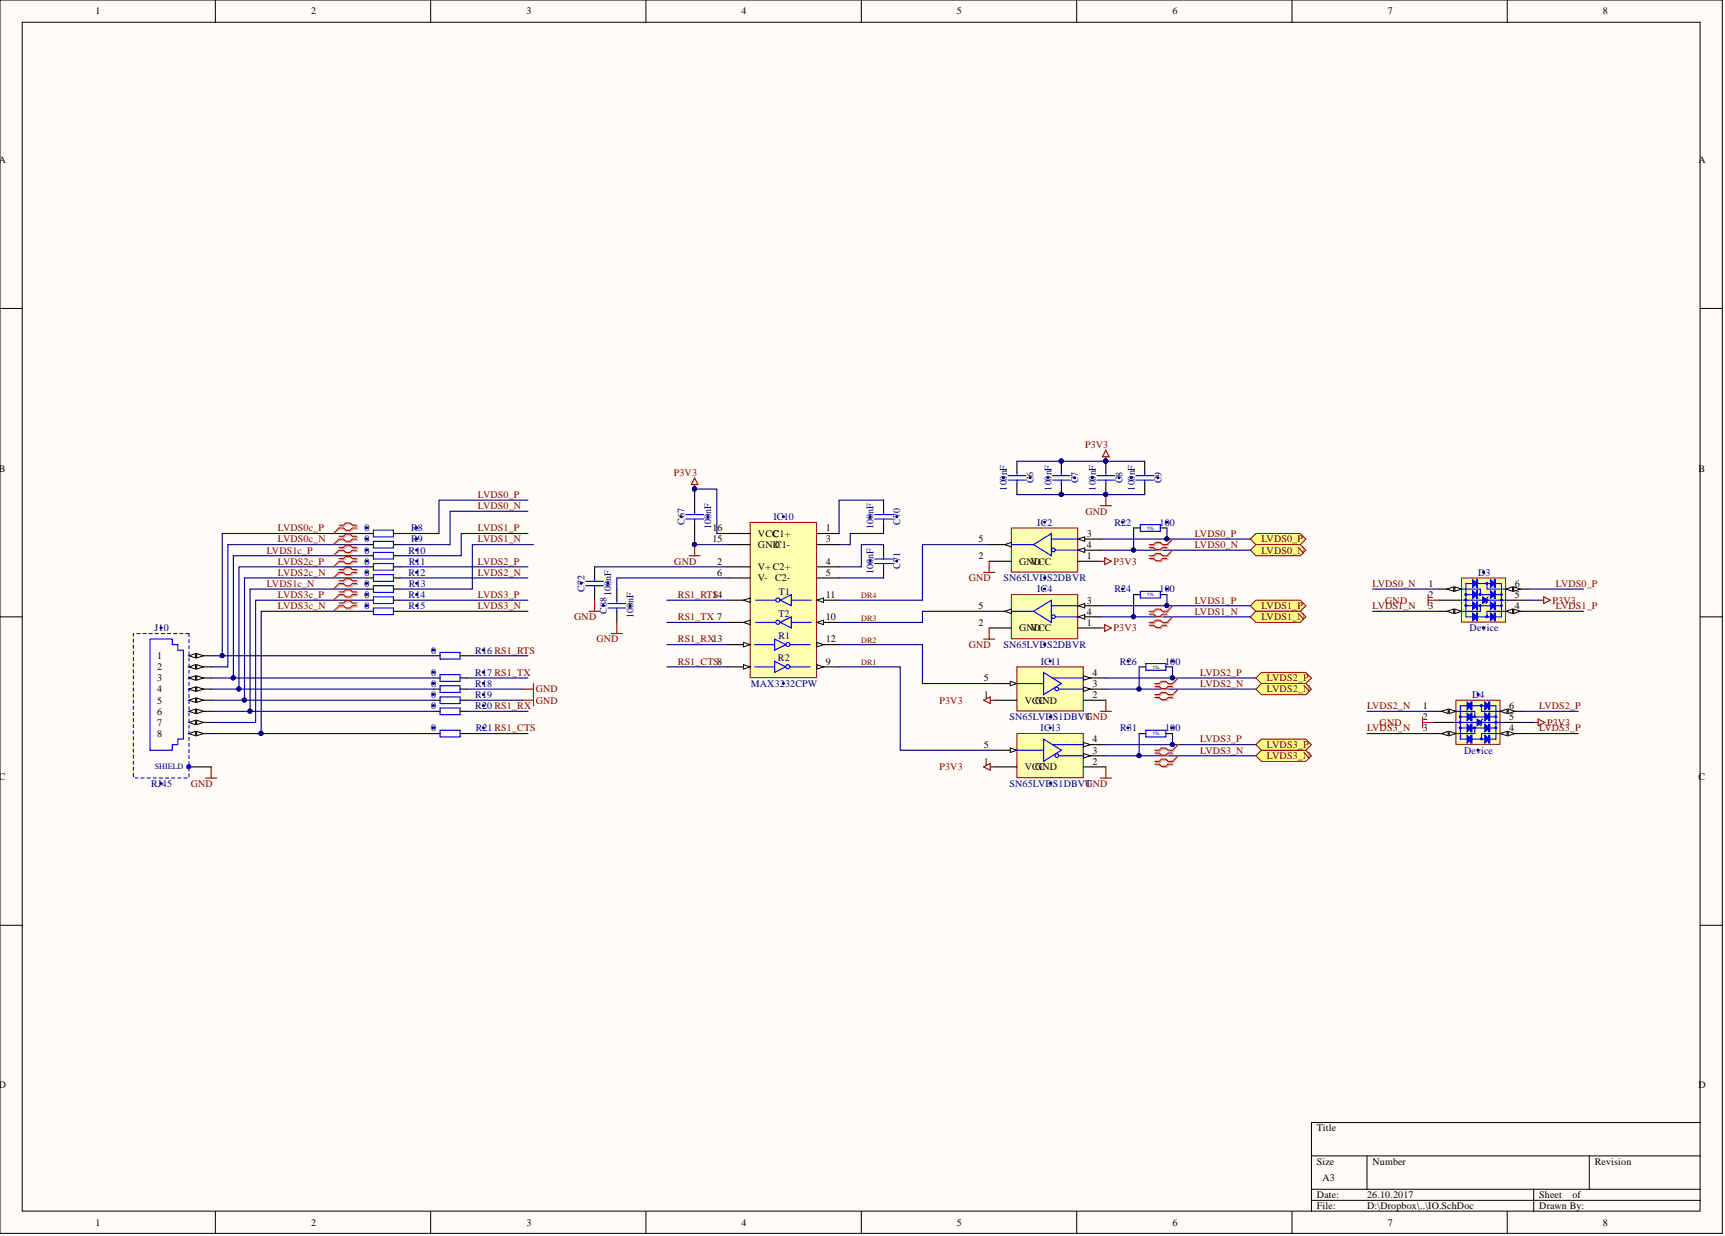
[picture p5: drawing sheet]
<svg xmlns="http://www.w3.org/2000/svg" width="393mm" height="282mm" viewBox="0 0 393 282" stroke-linecap="round" stroke-linejoin="round" font-family="sans-serif">
<g fill="#fffcf8" stroke="#000" stroke-width=".23">
<path d="M0 0h392.7v281.3h-392.7z"/>
<path d="M5.1 5.1h382.6v271.1h-382.6z"/>
</g>
<g fill="none" stroke="#000" stroke-width=".23">
<path d="M49.1 0v5.1M98.2 0v5.1M147.3 0v5.1M196.4 0v5.1M245.5 0v5.1M294.6 0v5.1M343.7 0v5.1M0 70.3h5.1M387.7 70.3h5.1M0 140.7h5.1M387.7 140.7h5.1M0 211h5.1"/>
<path d="M387.7 211h5.1M387.7 256h-88.7v20.3M49.1 276.3v5M98.2 276.3v5M147.3 276.3v5M196.4 276.3v5M245.5 276.3v5M294.6 276.3v5M299 263.6h88.7M299 271.2h88.7M299 273.7h88.7M311.7 263.6v7.6"/>
<path d="M343.7 276.3v5M349.7 271.2v5.1M362.4 263.6v7.6"/>
</g>
<path d="M171.1 119.1h15.1v35.4h-15.1z" fill="#ffffb0" stroke="#800000" stroke-width=".23"/>
<path d="M166 129.3h5.1M166 131.8h5.1M186.3 121.7h5M186.3 129.3h5M186.3 124.2h5M186.3 131.8h5M166 141.9h5.1" fill="none" stroke="#000" stroke-width=".25"/>
<path d="M169.5 141.9l1.6-.5v1.1z" fill="#fffcf8"/>
<path d="M169.5 141.9l1.6-.5v1.1z" fill="none" stroke="#000" stroke-width=".23"/>
<path d="M166 152.1h5.1" fill="none" stroke="#000" stroke-width=".25"/>
<path d="M169.5 151.6l1.6 .5-1.6 .5z" fill="#fffcf8"/>
<path d="M169.5 151.6l1.6 .5-1.6 .5z" fill="none" stroke="#000" stroke-width=".23"/>
<path d="M186.3 152.1h5" fill="none" stroke="#000" stroke-width=".25"/>
<path d="M186.3 151.6l1.5 .5-1.5 .5z" fill="#fffcf8"/>
<path d="M186.3 151.6l1.5 .5-1.5 .5z" fill="none" stroke="#000" stroke-width=".23"/>
<path d="M186.3 141.9h5" fill="none" stroke="#000" stroke-width=".25"/>
<path d="M186.3 141.9l1.5-.5v1.1z" fill="#fffcf8"/>
<path d="M186.3 141.9l1.5-.5v1.1z" fill="none" stroke="#000" stroke-width=".23"/>
<path d="M186.3 136.9h5" fill="none" stroke="#000" stroke-width=".25"/>
<path d="M186.3 136.9l1.5-.5v1z" fill="#fffcf8"/>
<path d="M186.3 136.9l1.5-.5v1z" fill="none" stroke="#000" stroke-width=".23"/>
<path d="M186.3 147h5" fill="none" stroke="#000" stroke-width=".25"/>
<path d="M186.3 146.5l1.5 .5-1.5 .5z" fill="#fffcf8"/>
<path d="M186.3 146.5l1.5 .5-1.5 .5z" fill="none" stroke="#000" stroke-width=".23"/>
<path d="M166 147h5.1" fill="none" stroke="#000" stroke-width=".25"/>
<path d="M169.5 146.5l1.6 .5-1.6 .5z" fill="#fffcf8"/>
<path d="M169.5 146.5l1.6 .5-1.6 .5z" fill="none" stroke="#000" stroke-width=".23"/>
<path d="M166 136.9h5.1" fill="none" stroke="#000" stroke-width=".25"/>
<path d="M169.5 136.9l1.6-.5v1z" fill="#fffcf8"/>
<path d="M169.5 136.9l1.6-.5v1z" fill="none" stroke="#000" stroke-width=".23"/>
<path d="M158.4 114.1v2.5M158.4 119.1v2.6M201.5 114.1v2.5M201.5 119.1v2.6M135.6 129.3v2.5M135.6 134.3v2.6M140.7 134.3v2.6M140.7 139.4v2.5M166 124.2h5.1M166 121.7h5.1M201.5 124.2v2.5M201.5 129.3v2.5" fill="none" stroke="#000" stroke-width=".25"/>
<g fill="none" stroke="#00f" stroke-width=".25">
<path d="M156.4 117.4h4M156.4 118.4h4M158.4 116.6v.8M158.4 118.4v.7M199.4 117.4h4.1M199.4 118.4h4.1M201.5 116.6v.8M201.5 118.4v.7M133.6 133.6h4M133.6 132.6h4M135.6 131.8v.8M135.6 133.6v.7"/>
<path d="M138.6 138.6h4.1M138.6 137.6h4.1M140.7 136.9v.7M140.7 138.6v.8M172.3 136.9h4.6M177.9 136.9l2.5-1.3v2.5zM180.4 136.9h4.6M199.4 127.5h4.1M199.4 128.5h4.1M201.5 126.7v.8M201.5 128.5v.8M172.1 147h4.5"/>
<path d="M172.1 152.1h4.5M172.3 141.9h4.6M176.6 145.7l2.6 1.3-2.6 1.3zM176.6 150.8l2.6 1.3-2.6 1.2zM177.9 141.9l2.5-1.2v2.5zM180.2 147h4.5M180.2 152.1h4.5M180.4 141.9h4.6"/>
<circle cx="177.4" cy="136.8" r=".47"/>
<circle cx="177.4" cy="141.9" r=".47"/>
<circle cx="179.6" cy="152" r=".47"/>
<circle cx="179.6" cy="147" r=".47"/>
</g>
<g fill="#000080" stroke="#000080" stroke-width=".23">
<circle cx="178.6" cy="117.8" r=".22"/>
<circle cx="178.6" cy="155.8" r=".22"/>
<circle cx="158.4" cy="111.5" r=".47"/>
<circle cx="204.5" cy="117.8" r=".22"/>
<circle cx="198.4" cy="117.8" r=".22"/>
<circle cx="204.5" cy="128" r=".22"/>
<circle cx="198.4" cy="128" r=".22"/>
<circle cx="132.5" cy="133" r=".22"/>
<circle cx="138.6" cy="133" r=".22"/>
<circle cx="137.6" cy="138.1" r=".22"/>
<circle cx="143.7" cy="138.1" r=".22"/>
<circle cx="158.4" cy="124.2" r=".47"/>
<circle cx="155.3" cy="117.8" r=".22"/>
<circle cx="161.4" cy="117.8" r=".22"/>
</g>
<g fill="none" stroke="#800000" stroke-width=".25">
<path d="M158.4 109l.8 1.5h-1.6zM158.4 110.5v1M134.3 139.4h2.5M135.6 136.9v2.5M157.1 126.7h2.6M158.4 124.2v2.5M119.1 157.2h2.5M119.1 159.7h2.5M121.6 155.9v5.1M139.4 144.5h2.5M140.7 141.9v2.6M46.9 177.4h2.5"/>
<path d="M48.2 174.9v2.5"/>
</g>
<g fill="#ffff80" stroke="#800000" stroke-width=".23">
<path d="M287.6 155.9h10.2l1.2 1.3-1.2 1.2h-10.2l-1.2-1.2z" fill-rule="evenodd"/>
<path d="M286.4 136.9h10.1l1.3 1.2-1.3 1.3h-10.1l-1.3-1.3z" fill-rule="evenodd"/>
<path d="M287.6 171.1h10.2l1.2 1.3-1.2 1.2h-10.2l-1.2-1.2z" fill-rule="evenodd"/>
<path d="M286.4 121.7h10.1l1.3 1.2-1.3 1.3h-10.1l-1.3-1.3z" fill-rule="evenodd"/>
<path d="M286.4 124.2h10.1l1.3 1.3-1.3 1.2h-10.1l-1.3-1.2z" fill-rule="evenodd"/>
<path d="M287.6 153.3h10.2l1.2 1.3-1.2 1.3h-10.2l-1.2-1.3z" fill-rule="evenodd"/>
<path d="M287.6 168.6h10.2l1.2 1.2-1.2 1.3h-10.2l-1.2-1.3z" fill-rule="evenodd"/>
<path d="M286.4 139.4h10.1l1.3 1.3-1.3 1.2h-10.1l-1.3-1.2z" fill-rule="evenodd"/>
</g>
<path d="M43.1 149.5h5.1" fill="none" stroke="#000" stroke-width=".25"/>
<path d="M43.1 149.5l1.5-.5v1.1z" fill="#fffcf8"/>
<path d="M43.1 149.5l1.5-.5v1.1z" fill="none" stroke="#000" stroke-width=".23"/>
<path d="M44.9 149l1.5 .5-1.5 .6z" fill="#fffcf8"/>
<path d="M44.9 149l1.5 .5-1.5 .6z" fill="none" stroke="#000" stroke-width=".23"/>
<path d="M43.1 152.1h5.1" fill="none" stroke="#000" stroke-width=".25"/>
<path d="M43.1 152.1l1.5-.5v1z" fill="#fffcf8"/>
<path d="M43.1 152.1l1.5-.5v1z" fill="none" stroke="#000" stroke-width=".23"/>
<path d="M44.9 151.6l1.5 .5-1.5 .5z" fill="#fffcf8"/>
<path d="M44.9 151.6l1.5 .5-1.5 .5z" fill="none" stroke="#000" stroke-width=".23"/>
<path d="M43.1 154.6h5.1" fill="none" stroke="#000" stroke-width=".25"/>
<path d="M43.1 154.6l1.5-.5v1z" fill="#fffcf8"/>
<path d="M43.1 154.6l1.5-.5v1z" fill="none" stroke="#000" stroke-width=".23"/>
<path d="M44.9 154.1l1.5 .5-1.5 .5z" fill="#fffcf8"/>
<path d="M44.9 154.1l1.5 .5-1.5 .5z" fill="none" stroke="#000" stroke-width=".23"/>
<path d="M43.1 157.2h5.1" fill="none" stroke="#000" stroke-width=".25"/>
<path d="M43.1 157.2l1.5-.6v1.1z" fill="#fffcf8"/>
<path d="M43.1 157.2l1.5-.6v1.1z" fill="none" stroke="#000" stroke-width=".23"/>
<path d="M44.9 156.6l1.5 .6-1.5 .5z" fill="#fffcf8"/>
<path d="M44.9 156.6l1.5 .6-1.5 .5z" fill="none" stroke="#000" stroke-width=".23"/>
<path d="M43.1 159.7h5.1" fill="none" stroke="#000" stroke-width=".25"/>
<path d="M43.1 159.7l1.5-.5v1z" fill="#fffcf8"/>
<path d="M43.1 159.7l1.5-.5v1z" fill="none" stroke="#000" stroke-width=".23"/>
<path d="M44.9 159.2l1.5 .5-1.5 .5z" fill="#fffcf8"/>
<path d="M44.9 159.2l1.5 .5-1.5 .5z" fill="none" stroke="#000" stroke-width=".23"/>
<path d="M43.1 162.2h5.1" fill="none" stroke="#000" stroke-width=".25"/>
<path d="M43.1 162.2l1.5-.5v1z" fill="#fffcf8"/>
<path d="M43.1 162.2l1.5-.5v1z" fill="none" stroke="#000" stroke-width=".23"/>
<path d="M44.9 161.7l1.5 .5-1.5 .5z" fill="#fffcf8"/>
<path d="M44.9 161.7l1.5 .5-1.5 .5z" fill="none" stroke="#000" stroke-width=".23"/>
<path d="M43.1 164.8h5.1" fill="none" stroke="#000" stroke-width=".25"/>
<path d="M43.1 164.8l1.5-.6v1.1z" fill="#fffcf8"/>
<path d="M43.1 164.8l1.5-.6v1.1z" fill="none" stroke="#000" stroke-width=".23"/>
<path d="M44.9 164.2l1.5 .6-1.5 .5z" fill="#fffcf8"/>
<path d="M44.9 164.2l1.5 .6-1.5 .5z" fill="none" stroke="#000" stroke-width=".23"/>
<path d="M43.1 167.3h5.1" fill="none" stroke="#000" stroke-width=".25"/>
<path d="M43.1 167.3l1.5-.5v1z" fill="#fffcf8"/>
<path d="M43.1 167.3l1.5-.5v1z" fill="none" stroke="#000" stroke-width=".23"/>
<path d="M44.9 166.8l1.5 .5-1.5 .5z" fill="#fffcf8"/>
<path d="M44.9 166.8l1.5 .5-1.5 .5z" fill="none" stroke="#000" stroke-width=".23"/>
<g fill="none" stroke="#00f" stroke-width=".25">
<path d="M260 119.6h4.6v1.6h-4.6zM85.2 120.9h4.5v1.5h-4.5zM85.2 123.4h4.5v1.6h-4.5zM85.2 126h4.5v1.5h-4.5zM85.2 128.5h4.5v1.5h-4.5zM85.2 131h4.5v1.6h-4.5zM85.2 133.6h4.5v1.5h-4.5zM85.2 136.1h4.5v1.5h-4.5zM85.2 138.6h4.5v1.6h-4.5zM260 134.8h4.6v1.6h-4.6zM34.2 145.7h5.1v1.3h1.2v1.3h1.3v20.3h-1.3v1.2h-1.2v1.3h-5.1zM100.4 148.8h4.5v1.5h-4.5z"/>
<path d="M100.4 153.9h4.5v1.5h-4.5zM100.4 156.4h4.5v1.5h-4.5zM100.4 158.9h4.5v1.5h-4.5zM261.3 151.3h4.5v1.5h-4.5zM100.4 166.5h4.5v1.5h-4.5zM100.4 161.5h4.5v1.5h-4.5zM261.3 166.5h4.5v1.5h-4.5z"/>
</g>
<path d="M43.1 144.5h-12.7v32.9h12.7M43.1 144.5v32.9" fill="none" stroke="#00f" stroke-width=".25" stroke-dasharray=".7 .7"/>
<circle cx="43" cy="174.9" r=".47" fill="#00f" stroke="#00f" stroke-width=".23"/>
<g fill="none" stroke="#000" stroke-width=".25">
<path d="M83.6 121.7h1.6M83.6 124.2h1.6M83.6 126.7h1.6M83.6 129.3h1.6M83.6 131.8h1.6M83.6 134.3h1.6M83.6 136.9h1.6M83.6 139.4h1.6M89.7 121.7h1.5M89.7 124.2h1.5M89.7 126.7h1.5M89.7 129.3h1.5"/>
<path d="M89.7 131.8h1.5M89.7 134.3h1.5M89.7 136.9h1.5M89.7 139.4h1.5M258.5 120.4h1.5M258.5 135.6h1.5M264.6 120.4h1.5M264.6 135.6h1.5M98.8 149.5h1.6M98.8 154.6h1.6M98.8 157.2h1.6M98.8 159.7h1.6"/>
<path d="M104.9 149.5h1.5M104.9 154.6h1.5M104.9 157.2h1.5M104.9 159.7h1.5M259.8 152.1h1.5M265.8 152.1h1.6M43.1 174.9h5.1M98.8 167.3h1.6M98.8 162.2h1.6M104.9 167.3h1.5M104.9 162.2h1.5M259.8 167.3h1.5"/>
<path d="M265.8 167.3h1.6"/>
</g>
<g fill="#000080" stroke="#000080" stroke-width=".23">
<circle cx="36.7" cy="143.2" r=".22"/>
<circle cx="36.7" cy="178.7" r=".22"/>
<circle cx="255.9" cy="119.1" r=".22"/>
<circle cx="266.1" cy="119.1" r=".22"/>
<circle cx="255.9" cy="134.3" r=".22"/>
<circle cx="266.1" cy="134.3" r=".22"/>
<circle cx="257.2" cy="150.8" r=".22"/>
<circle cx="267.3" cy="150.8" r=".22"/>
<circle cx="257.2" cy="166" r=".22"/>
<circle cx="267.3" cy="166" r=".22"/>
<circle cx="110.2" cy="148.2" r=".22"/>
<circle cx="98.8" cy="148.2" r=".22"/>
<circle cx="110.2" cy="153.3" r=".22"/>
<circle cx="98.8" cy="153.3" r=".22"/>
<circle cx="110.2" cy="155.8" r=".22"/>
<circle cx="98.8" cy="155.8" r=".22"/>
<circle cx="110.2" cy="158.4" r=".22"/>
<circle cx="98.8" cy="158.4" r=".22"/>
<circle cx="110.2" cy="160.9" r=".22"/>
<circle cx="98.8" cy="160.9" r=".22"/>
<circle cx="110.2" cy="166" r=".22"/>
<circle cx="98.8" cy="166" r=".22"/>
<circle cx="95" cy="120.4" r=".22"/>
<circle cx="83.6" cy="120.4" r=".22"/>
<circle cx="95" cy="122.9" r=".22"/>
<circle cx="83.6" cy="122.9" r=".22"/>
<circle cx="95" cy="125.4" r=".22"/>
<circle cx="83.6" cy="125.4" r=".22"/>
<circle cx="95" cy="128" r=".22"/>
<circle cx="83.6" cy="128" r=".22"/>
<circle cx="95" cy="130.5" r=".22"/>
<circle cx="83.6" cy="130.5" r=".22"/>
<circle cx="95" cy="133" r=".22"/>
<circle cx="83.6" cy="133" r=".22"/>
<circle cx="95" cy="135.6" r=".22"/>
<circle cx="83.6" cy="135.6" r=".22"/>
<circle cx="95" cy="138.1" r=".22"/>
<circle cx="83.6" cy="138.1" r=".22"/>
</g>
<path d="M333.3 131.8h10v10.1h-10z" fill="#ffffb0" stroke="#800000" stroke-width=".23"/>
<path d="M328.2 136.9h5.1M328.2 134.3h5.1" fill="none" stroke="#000" stroke-width=".25"/>
<path d="M331.7 133.8l1.6 .5-1.6 .5z" fill="#fffcf8"/>
<path d="M331.7 133.8l1.6 .5-1.6 .5z" fill="none" stroke="#000" stroke-width=".23"/>
<path d="M330 134.3l1.5-.5v1z" fill="#fffcf8"/>
<path d="M330 134.3l1.5-.5v1z" fill="none" stroke="#000" stroke-width=".23"/>
<path d="M328.2 139.4h5.1" fill="none" stroke="#000" stroke-width=".25"/>
<path d="M331.7 138.9l1.6 .5-1.6 .5z" fill="#fffcf8"/>
<path d="M331.7 138.9l1.6 .5-1.6 .5z" fill="none" stroke="#000" stroke-width=".23"/>
<path d="M330 139.4l1.5-.5v1z" fill="#fffcf8"/>
<path d="M330 139.4l1.5-.5v1z" fill="none" stroke="#000" stroke-width=".23"/>
<path d="M343.4 139.4h5.1" fill="none" stroke="#000" stroke-width=".25"/>
<path d="M343.4 139.4l1.5-.5v1z" fill="#fffcf8"/>
<path d="M343.4 139.4l1.5-.5v1z" fill="none" stroke="#000" stroke-width=".23"/>
<path d="M345.2 138.9l1.5 .5-1.5 .5z" fill="#fffcf8"/>
<path d="M345.2 138.9l1.5 .5-1.5 .5z" fill="none" stroke="#000" stroke-width=".23"/>
<g fill="none" stroke="#00f" stroke-width=".25">
<path d="M334.3 135.6h8.1M339.1 133.1v1.2h4.3"/>
<circle cx="339" cy="133" r=".22"/>
</g>
<path d="M335.8 132.2l1.1 .9-1.1 .9z" fill="#00f"/>
<path d="M335.8 132.2l1.1 .9-1.1 .9z" fill="none" stroke="#00f" stroke-width=".23"/>
<g fill="none" stroke="#00f" stroke-width=".25">
<path d="M333.3 134.3h4.3v1.3M334.3 133.1h8.1v7.6h-8.1zM334.3 138.1h8.1M337.6 138.1v1.3h-4.3M343.4 139.4h-4.3v1.3"/>
<circle cx="334.2" cy="138.1" r=".22"/>
<circle cx="334.2" cy="135.6" r=".22"/>
<circle cx="337.5" cy="138.1" r=".22"/>
<circle cx="337.5" cy="135.6" r=".22"/>
<circle cx="342.3" cy="138.1" r=".22"/>
<circle cx="342.3" cy="135.6" r=".22"/>
<circle cx="339" cy="140.6" r=".22"/>
</g>
<path d="M338.1 136.1l1.2 .8-1.2 .7z" fill="#00f"/>
<path d="M338.1 136.1l1.2 .8-1.2 .7z" fill="none" stroke="#00f" stroke-width=".23"/>
<g fill="none" stroke="#00f" stroke-width=".25">
<path d="M333.3 136.9h10.1M339.3 136.1l-.2 .3v1l-.3 .2"/>
<circle cx="334.2" cy="136.8" r=".22"/>
<circle cx="342.3" cy="136.8" r=".22"/>
</g>
<path d="M343.4 136.9h5.1M343.4 134.3h5.1" fill="none" stroke="#000" stroke-width=".25"/>
<path d="M343.4 134.3l1.5-.5v1z" fill="#fffcf8"/>
<path d="M343.4 134.3l1.5-.5v1z" fill="none" stroke="#000" stroke-width=".23"/>
<path d="M345.2 133.8l1.5 .5-1.5 .5z" fill="#fffcf8"/>
<path d="M345.2 133.8l1.5 .5-1.5 .5z" fill="none" stroke="#000" stroke-width=".23"/>
<path d="M336.7 132.2h.2v1.8h-.2z" fill-rule="evenodd" fill="#00f"/>
<path d="M336.7 132.2h.2v1.8h-.2z" fill="none" stroke="#00f" stroke-width=".23"/>
<path d="M335.8 134.7l1.1 .9-1.1 .9z" fill="#00f"/>
<path d="M335.8 134.7l1.1 .9-1.1 .9z" fill="none" stroke="#00f" stroke-width=".23"/>
<path d="M336.7 134.7h.2v1.8h-.2z" fill-rule="evenodd" fill="#00f"/>
<path d="M336.7 134.7h.2v1.8h-.2z" fill="none" stroke="#00f" stroke-width=".23"/>
<path d="M335.8 137.3l1.1 .8-1.1 .9z" fill="#00f"/>
<path d="M335.8 137.3l1.1 .8-1.1 .9z" fill="none" stroke="#00f" stroke-width=".23"/>
<path d="M336.7 137.3h.2v1.7h-.2z" fill-rule="evenodd" fill="#00f"/>
<path d="M336.7 137.3h.2v1.7h-.2z" fill="none" stroke="#00f" stroke-width=".23"/>
<path d="M335.8 139.8l1.1 .9-1.1 .9z" fill="#00f"/>
<path d="M335.8 139.8l1.1 .9-1.1 .9z" fill="none" stroke="#00f" stroke-width=".23"/>
<path d="M336.7 139.8h.2v1.8h-.2z" fill-rule="evenodd" fill="#00f"/>
<path d="M336.7 139.8h.2v1.8h-.2z" fill="none" stroke="#00f" stroke-width=".23"/>
<path d="M339.8 132.2l1.2 .9-1.2 .9z" fill="#00f"/>
<path d="M339.8 132.2l1.2 .9-1.2 .9z" fill="none" stroke="#00f" stroke-width=".23"/>
<path d="M340.7 132.2h.3v1.8h-.3z" fill-rule="evenodd" fill="#00f"/>
<path d="M340.7 132.2h.3v1.8h-.3z" fill="none" stroke="#00f" stroke-width=".23"/>
<path d="M339.8 134.7l1.2 .9-1.2 .9z" fill="#00f"/>
<path d="M339.8 134.7l1.2 .9-1.2 .9z" fill="none" stroke="#00f" stroke-width=".23"/>
<path d="M340.7 134.7h.3v1.8h-.3z" fill-rule="evenodd" fill="#00f"/>
<path d="M340.7 134.7h.3v1.8h-.3z" fill="none" stroke="#00f" stroke-width=".23"/>
<path d="M339.8 137.3l1.2 .8-1.2 .9z" fill="#00f"/>
<path d="M339.8 137.3l1.2 .8-1.2 .9z" fill="none" stroke="#00f" stroke-width=".23"/>
<path d="M340.7 137.3h.3v1.7h-.3z" fill-rule="evenodd" fill="#00f"/>
<path d="M340.7 137.3h.3v1.7h-.3z" fill="none" stroke="#00f" stroke-width=".23"/>
<path d="M339.8 139.8l1.2 .9-1.2 .9z" fill="#00f"/>
<path d="M339.8 139.8l1.2 .9-1.2 .9z" fill="none" stroke="#00f" stroke-width=".23"/>
<path d="M340.7 139.8h.3v1.8h-.3z" fill-rule="evenodd" fill="#00f"/>
<path d="M340.7 139.8h.3v1.8h-.3z" fill="none" stroke="#00f" stroke-width=".23"/>
<g fill="#000080" stroke="#000080" stroke-width=".23">
<circle cx="338.3" cy="130.5" r=".22"/>
<circle cx="338.3" cy="143.2" r=".22"/>
</g>
<path d="M325.7 135.6v2.5M325.7 136.9h2.5M351 136.9h1M352 136.1l1.5 .8-1.5 .7z" fill="none" stroke="#800000" stroke-width=".25"/>
<path d="M332 159.7h10v10h-10z" fill="#ffffb0" stroke="#800000" stroke-width=".23"/>
<path d="M326.9 164.8h5.1M326.9 162.2h5.1" fill="none" stroke="#000" stroke-width=".25"/>
<path d="M330.5 161.7l1.5 .5-1.5 .5z" fill="#fffcf8"/>
<path d="M330.5 161.7l1.5 .5-1.5 .5z" fill="none" stroke="#000" stroke-width=".23"/>
<path d="M328.7 162.2l1.5-.5v1z" fill="#fffcf8"/>
<path d="M328.7 162.2l1.5-.5v1z" fill="none" stroke="#000" stroke-width=".23"/>
<path d="M326.9 167.3h5.1" fill="none" stroke="#000" stroke-width=".25"/>
<path d="M330.5 166.8l1.5 .5-1.5 .5z" fill="#fffcf8"/>
<path d="M330.5 166.8l1.5 .5-1.5 .5z" fill="none" stroke="#000" stroke-width=".23"/>
<path d="M328.7 167.3l1.5-.5v1z" fill="#fffcf8"/>
<path d="M328.7 167.3l1.5-.5v1z" fill="none" stroke="#000" stroke-width=".23"/>
<path d="M342.1 167.3h5.1" fill="none" stroke="#000" stroke-width=".25"/>
<path d="M342.1 167.3l1.5-.5v1z" fill="#fffcf8"/>
<path d="M342.1 167.3l1.5-.5v1z" fill="none" stroke="#000" stroke-width=".23"/>
<path d="M343.9 166.8l1.5 .5-1.5 .5z" fill="#fffcf8"/>
<path d="M343.9 166.8l1.5 .5-1.5 .5z" fill="none" stroke="#000" stroke-width=".23"/>
<g fill="none" stroke="#00f" stroke-width=".25">
<path d="M333 163.5h8.1M337.8 161v1.2h4.3"/>
<circle cx="337.8" cy="160.9" r=".22"/>
</g>
<path d="M334.5 160.1l1.2 .9-1.2 .8z" fill="#00f"/>
<path d="M334.5 160.1l1.2 .9-1.2 .8z" fill="none" stroke="#00f" stroke-width=".23"/>
<g fill="none" stroke="#00f" stroke-width=".25">
<path d="M332 162.2h4.3v1.3M333 161h8.1v7.6h-8.1zM333 166h8.1M336.3 166v1.3h-4.3M342.1 167.3h-4.3v1.3"/>
<circle cx="333" cy="163.4" r=".22"/>
<circle cx="333" cy="166" r=".22"/>
<circle cx="336.3" cy="163.4" r=".22"/>
<circle cx="336.3" cy="166" r=".22"/>
<circle cx="337.8" cy="168.5" r=".22"/>
<circle cx="341.1" cy="163.4" r=".22"/>
<circle cx="341.1" cy="166" r=".22"/>
</g>
<path d="M336.8 164l1.3 .8-1.3 .7z" fill="#00f"/>
<path d="M336.8 164l1.3 .8-1.3 .7z" fill="none" stroke="#00f" stroke-width=".23"/>
<g fill="none" stroke="#00f" stroke-width=".25">
<path d="M332 164.8h10.1M338.1 164l-.3 .2v1.1l-.2 .2"/>
<circle cx="333" cy="164.7" r=".22"/>
<circle cx="341.1" cy="164.7" r=".22"/>
</g>
<path d="M342.1 164.8h5.1M342.1 162.2h5.1" fill="none" stroke="#000" stroke-width=".25"/>
<path d="M342.1 162.2l1.5-.5v1z" fill="#fffcf8"/>
<path d="M342.1 162.2l1.5-.5v1z" fill="none" stroke="#000" stroke-width=".23"/>
<path d="M343.9 161.7l1.5 .5-1.5 .5z" fill="#fffcf8"/>
<path d="M343.9 161.7l1.5 .5-1.5 .5z" fill="none" stroke="#000" stroke-width=".23"/>
<path d="M335.4 160.1h.3v1.7h-.3z" fill-rule="evenodd" fill="#00f"/>
<path d="M335.4 160.1h.3v1.7h-.3z" fill="none" stroke="#00f" stroke-width=".23"/>
<path d="M334.5 162.6l1.2 .9-1.2 .9z" fill="#00f"/>
<path d="M334.5 162.6l1.2 .9-1.2 .9z" fill="none" stroke="#00f" stroke-width=".23"/>
<path d="M335.4 162.6h.3v1.8h-.3z" fill-rule="evenodd" fill="#00f"/>
<path d="M335.4 162.6h.3v1.8h-.3z" fill="none" stroke="#00f" stroke-width=".23"/>
<path d="M334.5 165.1l1.2 .9-1.2 .9z" fill="#00f"/>
<path d="M334.5 165.1l1.2 .9-1.2 .9z" fill="none" stroke="#00f" stroke-width=".23"/>
<path d="M335.4 165.1h.3v1.8h-.3z" fill-rule="evenodd" fill="#00f"/>
<path d="M335.4 165.1h.3v1.8h-.3z" fill="none" stroke="#00f" stroke-width=".23"/>
<path d="M334.5 167.7l1.2 .9-1.2 .8z" fill="#00f"/>
<path d="M334.5 167.7l1.2 .9-1.2 .8z" fill="none" stroke="#00f" stroke-width=".23"/>
<path d="M335.4 167.7h.3v1.7h-.3z" fill-rule="evenodd" fill="#00f"/>
<path d="M335.4 167.7h.3v1.7h-.3z" fill="none" stroke="#00f" stroke-width=".23"/>
<path d="M338.6 160.1l1.1 .9-1.1 .8z" fill="#00f"/>
<path d="M338.6 160.1l1.1 .9-1.1 .8z" fill="none" stroke="#00f" stroke-width=".23"/>
<path d="M339.5 160.1h.2v1.7h-.2z" fill-rule="evenodd" fill="#00f"/>
<path d="M339.5 160.1h.2v1.7h-.2z" fill="none" stroke="#00f" stroke-width=".23"/>
<path d="M338.6 162.6l1.1 .9-1.1 .9z" fill="#00f"/>
<path d="M338.6 162.6l1.1 .9-1.1 .9z" fill="none" stroke="#00f" stroke-width=".23"/>
<path d="M339.5 162.6h.2v1.8h-.2z" fill-rule="evenodd" fill="#00f"/>
<path d="M339.5 162.6h.2v1.8h-.2z" fill="none" stroke="#00f" stroke-width=".23"/>
<path d="M338.6 165.1l1.1 .9-1.1 .9z" fill="#00f"/>
<path d="M338.6 165.1l1.1 .9-1.1 .9z" fill="none" stroke="#00f" stroke-width=".23"/>
<path d="M339.5 165.1h.2v1.8h-.2z" fill-rule="evenodd" fill="#00f"/>
<path d="M339.5 165.1h.2v1.8h-.2z" fill="none" stroke="#00f" stroke-width=".23"/>
<path d="M338.6 167.7l1.1 .9-1.1 .8z" fill="#00f"/>
<path d="M338.6 167.7l1.1 .9-1.1 .8z" fill="none" stroke="#00f" stroke-width=".23"/>
<path d="M339.5 167.7h.2v1.7h-.2z" fill-rule="evenodd" fill="#00f"/>
<path d="M339.5 167.7h.2v1.7h-.2z" fill="none" stroke="#00f" stroke-width=".23"/>
<g fill="#000080" stroke="#000080" stroke-width=".23">
<circle cx="337" cy="158.4" r=".22"/>
<circle cx="337" cy="171.1" r=".22"/>
</g>
<path d="M324.4 163.5v2.5M324.4 164.8h2.5M349.7 164.8h1M350.7 164l1.6 .8-1.6 .7z" fill="none" stroke="#800000" stroke-width=".25"/>
<path d="M231.9 152.1h15.1v10h-15.1z" fill="#ffffb0" stroke="#800000" stroke-width=".23"/>
<path d="M226.8 159.7h5.1M226.8 155.9h5.1" fill="none" stroke="#000" stroke-width=".25"/>
<path d="M230.4 155.4l1.5 .5-1.5 .5z" fill="#fffcf8"/>
<path d="M230.4 155.4l1.5 .5-1.5 .5z" fill="none" stroke="#000" stroke-width=".23"/>
<path d="M247.1 157.2h5.1" fill="none" stroke="#000" stroke-width=".25"/>
<path d="M247.1 156.6l1.5 .6-1.5 .5z" fill="#fffcf8"/>
<path d="M247.1 156.6l1.5 .6-1.5 .5z" fill="none" stroke="#000" stroke-width=".23"/>
<path d="M247.1 154.6h5.1" fill="none" stroke="#000" stroke-width=".25"/>
<path d="M247.1 154.1l1.5 .5-1.5 .5z" fill="#fffcf8"/>
<path d="M247.1 154.1l1.5 .5-1.5 .5z" fill="none" stroke="#000" stroke-width=".23"/>
<path d="M247.1 159.7h5.1" fill="none" stroke="#000" stroke-width=".25"/>
<g fill="none" stroke="#00f" stroke-width=".25">
<path d="M231.9 155.9h6.1M238 153.3l4 2.6-4 2.5zM240 154.6h7.1M241.5 157.2h5.6"/>
<circle cx="241" cy="157.1" r=".42"/>
</g>
<g fill="#000080" stroke="#000080" stroke-width=".23">
<circle cx="239.4" cy="150.8" r=".22"/>
<circle cx="239.4" cy="163.4" r=".22"/>
</g>
<path d="M230.6 120.4h15.1v10.1h-15.1z" fill="#ffffb0" stroke="#800000" stroke-width=".23"/>
<path d="M225.5 124.2h5.1M245.8 128h5.1" fill="none" stroke="#000" stroke-width=".25"/>
<path d="M229.1 124.2l1.5-.5v1z" fill="#fffcf8"/>
<path d="M229.1 124.2l1.5-.5v1z" fill="none" stroke="#000" stroke-width=".23"/>
<path d="M245.8 122.9h5.1" fill="none" stroke="#000" stroke-width=".25"/>
<path d="M245.8 122.9l1.5-.5v1z" fill="#fffcf8"/>
<path d="M245.8 122.9l1.5-.5v1z" fill="none" stroke="#000" stroke-width=".23"/>
<path d="M245.8 125.5h5.1" fill="none" stroke="#000" stroke-width=".25"/>
<path d="M245.8 125.5l1.5-.5v1z" fill="#fffcf8"/>
<path d="M245.8 125.5l1.5-.5v1z" fill="none" stroke="#000" stroke-width=".23"/>
<path d="M225.5 128h5.1" fill="none" stroke="#000" stroke-width=".25"/>
<g fill="none" stroke="#00f" stroke-width=".25">
<path d="M230.6 124.2h5.1M235.7 124.2l4-2.5v5zM239.7 122.9h6.1M240.8 125.5h5"/>
<circle cx="240.2" cy="125.4" r=".42"/>
</g>
<g fill="#000080" stroke="#000080" stroke-width=".23">
<circle cx="238.2" cy="119.1" r=".22"/>
<circle cx="238.2" cy="131.8" r=".22"/>
</g>
<path d="M224.3 130.5h2.5M225.5 128v2.5M250.9 128h1M251.9 127.2l1.5 .8-1.5 .8z" fill="none" stroke="#800000" stroke-width=".25"/>
<path d="M230.6 135.6h15.1v10.1h-15.1z" fill="#ffffb0" stroke="#800000" stroke-width=".23"/>
<path d="M225.5 139.4h5.1M245.8 143.2h5.1" fill="none" stroke="#000" stroke-width=".25"/>
<path d="M229.1 139.4l1.5-.5v1z" fill="#fffcf8"/>
<path d="M229.1 139.4l1.5-.5v1z" fill="none" stroke="#000" stroke-width=".23"/>
<path d="M245.8 138.1h5.1" fill="none" stroke="#000" stroke-width=".25"/>
<path d="M245.8 138.1l1.5-.5v1z" fill="#fffcf8"/>
<path d="M245.8 138.1l1.5-.5v1z" fill="none" stroke="#000" stroke-width=".23"/>
<path d="M245.8 140.7h5.1" fill="none" stroke="#000" stroke-width=".25"/>
<path d="M245.8 140.7l1.5-.5v1z" fill="#fffcf8"/>
<path d="M245.8 140.7l1.5-.5v1z" fill="none" stroke="#000" stroke-width=".23"/>
<path d="M225.5 143.2h5.1" fill="none" stroke="#000" stroke-width=".25"/>
<g fill="none" stroke="#00f" stroke-width=".25">
<path d="M230.6 139.4h5.1M235.7 139.4l4-2.5v5zM239.7 138.1h6.1M240.8 140.7h5"/>
<circle cx="240.2" cy="140.6" r=".42"/>
</g>
<g fill="#000080" stroke="#000080" stroke-width=".23">
<circle cx="238.2" cy="134.3" r=".22"/>
<circle cx="238.2" cy="147" r=".22"/>
</g>
<path d="M224.3 145.7h2.5M224.3 159.7l1.5-.8v1.5zM225.5 143.2v2.5M225.8 159.7h1M250.9 143.2h1M251.9 142.5l1.5 .7-1.5 .8zM252.2 159.7v2.5M250.9 162.2h2.5" fill="none" stroke="#800000" stroke-width=".25"/>
<path d="M231.9 167.3h15.1v10.1h-15.1z" fill="#ffffb0" stroke="#800000" stroke-width=".23"/>
<path d="M226.8 174.9h5.1M226.8 171.1h5.1" fill="none" stroke="#000" stroke-width=".25"/>
<path d="M230.4 170.6l1.5 .5-1.5 .5z" fill="#fffcf8"/>
<path d="M230.4 170.6l1.5 .5-1.5 .5z" fill="none" stroke="#000" stroke-width=".23"/>
<path d="M247.1 172.4h5.1" fill="none" stroke="#000" stroke-width=".25"/>
<path d="M247.1 171.9l1.5 .5-1.5 .5z" fill="#fffcf8"/>
<path d="M247.1 171.9l1.5 .5-1.5 .5z" fill="none" stroke="#000" stroke-width=".23"/>
<path d="M247.1 169.8h5.1" fill="none" stroke="#000" stroke-width=".25"/>
<path d="M247.1 169.3l1.5 .5-1.5 .5z" fill="#fffcf8"/>
<path d="M247.1 169.3l1.5 .5-1.5 .5z" fill="none" stroke="#000" stroke-width=".23"/>
<path d="M231.9 105.2v2.5M231.9 110.3v2.5M242 105.2v2.5M242 110.3v2.5M252.2 105.2v2.5M252.2 110.3v2.5M261 105.2v2.5M261 110.3v2.5M247.1 174.9h5.1" fill="none" stroke="#000" stroke-width=".25"/>
<g fill="none" stroke="#00f" stroke-width=".25">
<path d="M229.9 108.5h4M229.9 109.5h4M231.9 107.7v.8M231.9 109.5v.8M240 108.5h4M240 109.5h4M242 107.7v.8M242 109.5v.8M250.1 108.5h4.1M250.1 109.5h4.1M252.2 107.7v.8M252.2 109.5v.8"/>
<path d="M259 108.5h4.1M259 109.5h4.1M261 107.7v.8M261 109.5v.8M231.9 171.1h6.1M238 168.6l4 2.5-4 2.5zM240 169.8h7.1M241.5 172.4h5.6"/>
<circle cx="241" cy="172.3" r=".42"/>
</g>
<g fill="#000080" stroke="#000080" stroke-width=".23">
<circle cx="239.4" cy="166" r=".22"/>
<circle cx="239.4" cy="178.7" r=".22"/>
<circle cx="234.9" cy="109" r=".22"/>
<circle cx="228.8" cy="109" r=".22"/>
<circle cx="242" cy="112.8" r=".47"/>
<circle cx="242" cy="105.2" r=".47"/>
<circle cx="245" cy="109" r=".22"/>
<circle cx="238.9" cy="109" r=".22"/>
<circle cx="252.1" cy="112.8" r=".47"/>
<circle cx="252.1" cy="105.2" r=".47"/>
<circle cx="255.2" cy="109" r=".22"/>
<circle cx="249.1" cy="109" r=".22"/>
<circle cx="264" cy="109" r=".22"/>
<circle cx="257.9" cy="109" r=".22"/>
<circle cx="158.4" cy="124.2" r=".47"/>
<circle cx="158.4" cy="111.5" r=".47"/>
<circle cx="258.5" cy="125.4" r=".47"/>
<circle cx="266.1" cy="122.9" r=".47"/>
<circle cx="258.5" cy="140.6" r=".47"/>
<circle cx="266.1" cy="138.1" r=".47"/>
<circle cx="259.7" cy="157.1" r=".47"/>
<circle cx="267.3" cy="154.6" r=".47"/>
<circle cx="259.7" cy="172.3" r=".47"/>
<circle cx="267.3" cy="169.8" r=".47"/>
<circle cx="50.6" cy="149.5" r=".47"/>
<circle cx="53.2" cy="154.6" r=".47"/>
<circle cx="54.4" cy="157.1" r=".47"/>
<circle cx="55.7" cy="159.6" r=".47"/>
<circle cx="57" cy="162.2" r=".47"/>
<circle cx="59.5" cy="167.3" r=".47"/>
</g>
<path d="M250.9 115.3h2.5M252.2 104.2v1M252.2 112.8v2.5M252.2 102.7l.7 1.5h-1.5zM224.3 174.9l1.5-.8v1.6zM225.8 174.9h1M250.9 177.4h2.5M252.2 174.9v2.5" fill="none" stroke="#800000" stroke-width=".25"/>
<g fill="none" stroke="#000080" stroke-width=".25">
<path d="M120.4 114.1h-20.3v7.6h-8.9M120.4 116.6h-17.8v7.6h-11.4M158.4 114.1v-2.6h5.1v10.2h2.5M201.5 114.1h-10.2v7.6M231.9 112.8h29.1M231.9 105.2h29.1M83.6 121.7h-32.9v27.8M83.6 124.2h-31.6v27.9h-3.8M83.6 126.7h-30.4v27.9M83.6 129.3h-29.1v27.9M83.6 131.8h-27.8v27.9M83.6 134.3h-26.6v27.9"/>
<path d="M83.6 136.9h-25.3v27.9h-10.1M83.6 139.4h-24v27.9M91.2 129.3h29.2M91.2 131.8h29.2M91.2 136.9h29.2M91.2 139.4h29.2M120.4 121.7h-15.2v5h-14M121.6 124.2h-13.9v10.1h-16.5M135.6 129.3h30.4M152.1 136.9h13.9M158.4 121.7v2.5h7.6M166 131.8h-25.3v2.5"/>
<path d="M191.3 131.8h10.2M201.5 124.2h-5.1v5.1h-5.1M201.5 121.7h-7.6v2.5h-2.6M225.5 124.2h-15.2v12.7h-19M225.5 139.4h-15.2v2.5h-19M250.9 138.1h34.2M250.9 125.5h34.2M250.9 122.9h34.2M258.5 120.4v5.1M258.5 135.6v5.1M266.1 120.4v2.5M266.1 135.6v2.5"/>
<path d="M313 139.4h15.2M313 134.3h15.2M348.5 136.9h2.5M348.5 139.4h12.6M348.5 134.3h12.6M48.2 159.7h50.6M48.2 157.2h50.6M48.2 154.6h50.6M48.2 149.5h50.6M106.4 149.5h14M106.4 154.6h14M106.4 157.2h12.7"/>
<path d="M106.4 159.7h12.7M152.1 152.1h13.9M152.1 147h13.9M152.1 141.9h13.9M191.3 147h19v8.9h16.5M191.3 152.1h14v19h21.5M250.9 140.7h34.2M252.2 157.2h34.2M252.2 154.6h34.2M259.8 152.1v5.1M267.4 152.1v2.5M48.2 167.3h50.6"/>
<path d="M48.2 162.2h50.6M106.4 162.2h14M106.4 167.3h14M252.2 172.4h34.2M252.2 169.8h34.2M259.8 167.3v5.1M267.4 167.3v2.5M311.7 162.2h15.2M311.7 167.3h15.2M347.2 162.2h12.7M347.2 167.3h12.7M347.2 164.8h2.5"/>
</g>
<g fill="none" stroke="#d0a19e" stroke-width=".25">
<path d="M77.5 120h1.1l.5-.5h1l.5 .5h1M77.5 120.7h1.1l.5 .5h1l.5-.5h1M77.5 122.6h1.1l.5-.6h1l.5 .6h1M77.5 123.2h1.1l.5 .5h1l.5-.5h1M77.5 125.1h1.1l.5-.5h1l.5 .5h1M77.5 125.7h1.1l.5 .5h1l.5-.5h1M77.5 127.6h1.1l.5-.5h1l.5 .5h1M77.5 128.3h1.1l.5 .5h1l.5-.5h1M77.5 130.2h1.1l.5-.5h1l.5 .5h1M77.5 130.8h1.1l.5 .5h1l.5-.5h1M77.5 132.7h1.1l.5-.5h1l.5 .5h1M77.5 133.3h1.1l.5 .5h1l.5-.5h1"/>
<path d="M77.5 135.2h1.1l.5-.5h1l.5 .5h1M77.5 135.9h1.1l.5 .5h1l.5-.5h1M77.5 137.8h1.1l.5-.5h1l.5 .5h1M77.5 138.4h1.1l.5 .5h1l.5-.5h1M262.3 125.1h1l.5 .5h1l.5-.5h1.1M262.3 124.5h1l.5-.6h1l.5 .6h1.1M262.3 127.6h1l.5 .5h1l.5-.5h1.1M262.3 127h1l.5-.5h1l.5 .5h1.1M262.3 139.7h1l.5-.5h1l.5 .5h1.1M262.3 140.3h1l.5 .5h1l.5-.5h1.1M262.3 142.8h1l.5 .5h1l.5-.5h1.1M262.3 142.2h1l.5-.5h1l.5 .5h1.1"/>
<path d="M263.6 156.8h1l.5 .5h1l.5-.5h1M263.6 156.1h1l.5-.5h1l.5 .5h1M263.6 159.3h1l.5 .5h1l.5-.5h1M263.6 158.7h1l.5-.5h1l.5 .5h1M263.6 172h1l.5 .5h1l.5-.5h1M263.6 171.3h1l.5-.5h1l.5 .5h1M263.6 174.5h1l.5 .5h1l.5-.5h1M263.6 173.9h1l.5-.5h1l.5 .5h1"/>
</g>
<g fill="none" stroke="#d0a19e" stroke-width=".23">
<path d="M77.5 120.7l-1.5 1M77.5 123.2l-1.5 1M77.5 125.7l-1.5 1M77.5 128.3l-1.5 1M77.5 130.8l-1.5 1M77.5 133.3l-1.5 1M77.5 135.9l-1.5 1M77.5 138.4l-1.5 1M267.4 122.9l-1 1.6M267.4 125.5l-1 1.5M267.4 138.1l-1 1.6M267.4 140.7l-1 1.5"/>
<path d="M268.6 154.6l-1 1.5M268.6 157.2l-1 1.5M268.6 169.8l-1 1.5M268.6 172.4l-1 1.5"/>
</g>
<g fill="none" stroke="#f00" stroke-width=".25">
<path d="M77.3 119.8h1l.5-.5h1l.5 .5h1M77.3 120.4h1l.5 .5h1l.5-.5h1M77.3 122.3h1l.5-.5h1l.5 .5h1M77.3 122.9h1l.5 .5h1l.5-.5h1M77.3 124.8h1l.5-.5h1l.5 .5h1M77.3 125.5h1l.5 .5h1l.5-.5h1M77.3 127.4h1l.5-.5h1l.5 .5h1M77.3 128h1l.5 .5h1l.5-.5h1M77.3 129.9h1l.5-.5h1l.5 .5h1M77.3 130.5h1l.5 .5h1l.5-.5h1M77.3 132.4h1l.5-.5h1l.5 .5h1M77.3 133.1h1l.5 .5h1l.5-.5h1"/>
<path d="M77.3 135h1l.5-.5h1l.5 .5h1M77.3 135.6h1l.5 .5h1l.5-.5h1M77.3 137.5h1l.5-.5h1l.5 .5h1M77.3 138.1h1l.5 .5h1l.5-.5h1M262 124.8h1.1l.5 .5h1l.5-.5h1M262 124.2h1.1l.5-.5h1l.5 .5h1M262 127.4h1.1l.5 .5h1l.5-.5h1M262 126.7h1.1l.5-.5h1l.5 .5h1M262 139.4h1.1l.5-.5h1l.5 .5h1M262 140h1.1l.5 .5h1l.5-.5h1M262 142.6h1.1l.5 .5h1l.5-.5h1M262 141.9h1.1l.5-.5h1l.5 .5h1"/>
<path d="M263.3 156.5h1l.5 .5h1l.6-.5h1M263.3 155.9h1l.5-.5h1l.6 .5h1M263.3 159.1h1l.5 .5h1l.6-.5h1M263.3 158.4h1l.5-.5h1l.6 .5h1M263.3 171.7h1l.5 .5h1l.6-.5h1M263.3 171.1h1l.5-.5h1l.6 .5h1M263.3 174.3h1l.5 .5h1l.6-.5h1M263.3 173.6h1l.5-.5h1l.6 .5h1"/>
</g>
<g fill="none" stroke="#f00" stroke-width=".23">
<path d="M77.3 120.4l-1.3 1.3M77.3 122.9l-1.3 1.3M77.3 125.5l-1.3 1.2M77.3 128l-1.3 1.3M77.3 130.5l-1.3 1.3M77.3 133.1l-1.3 1.2M77.3 135.6l-1.3 1.3M77.3 138.1l-1.3 1.3M267.4 122.9l-1.3 1.3M267.4 125.5l-1.3 1.2M267.4 138.1l-1.3 1.3M267.4 140.7l-1.3 1.2"/>
<path d="M268.6 154.6l-1.2 1.3M268.6 157.2l-1.2 1.2M268.6 169.8l-1.2 1.3M268.6 172.4l-1.2 1.2"/>
</g>
<g font-size="2.3">
<text x="21.8" y="3.3">1</text>
<text x="71" y="3.3">2</text>
<text x="120" y="3.3">3</text>
<text x="169.1" y="3.3">4</text>
<text x="218.2" y="3.3">5</text>
<text x="267.4" y="3.3">6</text>
<text x="316.4" y="3.3">7</text>
<text x="365.5" y="3.3">8</text>
<text x="-.4" y="37.2">A</text>
<text x="387.3" y="37.2">A</text>
<text x="-.4" y="107.6">B</text>
<text x="387.3" y="107.6">B</text>
<text x="162.4" y="123.7">15</text>
<text x="162.4" y="121.2">1</text>
<text x="163.6" y="121.2">6</text>
<text x="172.8" y="125">GND</text>
<text x="172.8" y="122.4">VCC</text>
<text x="176.2" y="122.4">C1+</text>
<text x="176.7" y="125">C1-</text>
<text x="188.3" y="121.2">1</text>
<text x="188.3" y="123.7">3</text>
<text x="223.1" y="123.7">5</text>
<text x="247.9" y="122.4">3</text>
<text x="247.9" y="125">4</text>
<text x="163.5" y="128.8">2</text>
<text x="163.5" y="131.3">6</text>
<text x="172.8" y="130">V+ C2+</text>
<text x="188.3" y="128.8">4</text>
<text x="188.3" y="131.3">5</text>
<text x="223.1" y="127.5">2</text>
<text x="232.4" y="128.8">GNVDCC</text>
<text x="247.9" y="127.5">1</text>
<text x="172.8" y="132.6">V-</text>
<text x="176.7" y="132.6">C2-</text>
<text x="188.3" y="136.4">11</text>
<text x="247.9" y="137.6">3</text>
<text x="325.7" y="136.4">2</text>
<text x="325.7" y="133.8">1</text>
<text x="345.4" y="136.4">5</text>
<text x="345.4" y="133.8">6</text>
<text x="188.3" y="141.4">10</text>
<text x="223.1" y="138.9">5</text>
<text x="223.1" y="142.7">2</text>
<text x="232.4" y="144">GNVDCC</text>
<text x="247.9" y="142.7">1</text>
<text x="247.9" y="140.2">4</text>
<text x="325.7" y="138.9">3</text>
<text x="345.4" y="138.9">4</text>
<text x="188.3" y="146.5">12</text>
<text x="35.8" y="150.3">1</text>
<text x="35.8" y="152.8">2</text>
<text x="35.8" y="155.4">3</text>
<text x="188.3" y="151.6">9</text>
<text x="224.4" y="155.4">5</text>
<text x="249.1" y="154.1">4</text>
<text x="35.8" y="157.9">4</text>
<text x="35.8" y="160.4">5</text>
<text x="224.4" y="159.2">1</text>
<text x="233.7" y="160.4">VCC</text>
<text x="236" y="160.4">GND</text>
<text x="249.1" y="156.6">3</text>
<text x="249.1" y="159.2">2</text>
<text x="324.5" y="161.7">1</text>
<text x="344.2" y="161.7">6</text>
<text x="35.8" y="163">6</text>
<text x="35.8" y="165.5">7</text>
<text x="324.5" y="164.2">2</text>
<text x="324.5" y="166.8">3</text>
<text x="344.2" y="166.8">4</text>
<text x="344.2" y="164.2">5</text>
<text x="35.8" y="168">8</text>
<text x="224.4" y="170.6">5</text>
<text x="249.1" y="171.9">3</text>
<text x="249.1" y="169.3">4</text>
<text x="-.4" y="177.8">C</text>
<text x="224.4" y="174.4">1</text>
<text x="233.7" y="175.7">VCC</text>
<text x="236" y="175.7">GND</text>
<text x="249.1" y="174.4">2</text>
<text x="387.3" y="177.8">C</text>
<text x="-.4" y="248.2">D</text>
<text x="387.3" y="248.2">D</text>
<text x="300.3" y="258">Title</text>
<text x="300.3" y="265.6">Size</text>
<text x="301.6" y="269.4">A3</text>
<text x="313" y="265.6">Number</text>
<text x="363.7" y="265.6">Revision</text>
<text x="300.3" y="273.2">Date:</text>
<text x="300.3" y="275.8">File:</text>
<text x="311.7" y="273.2">26.10.2017</text>
<text x="311.7" y="275.8">D:\Dropbox\..\IO.SchDoc</text>
<text x="351" y="273.2">Sheet</text>
<text x="351" y="275.8">Drawn By:</text>
<text x="358.6" y="273.2">of</text>
<text x="21.8" y="279.6">1</text>
<text x="71" y="279.6">2</text>
<text x="120" y="279.6">3</text>
<text x="169.1" y="279.6">4</text>
<text x="218.2" y="279.6">5</text>
<text x="267.4" y="279.6">6</text>
<text x="316.4" y="279.6">7</text>
<text x="365.5" y="279.6">8</text>
</g>
<g font-size="2.3" fill="#800000">
<text x="247.4" y="102.1">P3V3</text>
<text x="109" y="113.6">LVDS0_P</text>
<text x="153.7" y="108.5">P3V3</text>
<text x="109" y="116.1">LVDS0_N</text>
<text x="247.5" y="117.4">GND</text>
<text x="63.4" y="121.2">LVDS0c_P</text>
<text x="63.4" y="123.7">LVDS0c_N</text>
<text x="109" y="121.2">LVDS1_P</text>
<text x="109" y="123.7">LVDS1_N</text>
<text x="272.4" y="122.4">LVDS0_P</text>
<text x="272.4" y="125">LVDS0_N</text>
<text x="287.6" y="123.7">LVDS0_P</text>
<text x="60.8" y="126.2">LVDS1c_P</text>
<text x="63.4" y="131.3">LVDS2c_N</text>
<text x="63.4" y="128.8">LVDS2c_P</text>
<text x="109" y="131.3">LVDS2_N</text>
<text x="109" y="128.8">LVDS2_P</text>
<text x="153.7" y="128.8">GND</text>
<text x="253.9" y="128.8">P3V3</text>
<text x="287.6" y="126.2">LVDS0_N</text>
<text x="60.8" y="133.8">LVDS1c_N</text>
<text x="63.4" y="136.4">LVDS3c_P</text>
<text x="109" y="136.4">LVDS3_P</text>
<text x="154.6" y="136.4">RS1_RT14</text>
<text x="162.6" y="136.4">S</text>
<text x="220.9" y="132.6">GND</text>
<text x="272.4" y="137.6">LVDS1_P</text>
<text x="313" y="133.8">LVDS0_N</text>
<text x="315.9" y="137.6">GND</text>
<text x="354" y="137.6">P3V3</text>
<text x="354.8" y="133.8">LVDS0_P</text>
<text x="63.4" y="138.9">LVDS3c_N</text>
<text x="109" y="138.9">LVDS3_N</text>
<text x="130.9" y="141.4">GND</text>
<text x="154.6" y="141.4">RS1_TX 7</text>
<text x="253.9" y="144">P3V3</text>
<text x="272.4" y="140.2">LVDS1_N</text>
<text x="287.6" y="138.9">LVDS1_P</text>
<text x="287.6" y="141.4">LVDS1_N</text>
<text x="313" y="138.9">LVDS1_N</text>
<text x="354.8" y="138.9">LVDS1_P</text>
<text x="136" y="146.5">GND</text>
<text x="154.6" y="146.5">RS1_RX13</text>
<text x="220.9" y="147.8">GND</text>
<text x="154.6" y="151.6">RS1_CTS8</text>
<text x="273.7" y="154.1">LVDS2_P</text>
<text x="288.9" y="155.4">LVDS2_P</text>
<text x="122.2" y="157.9">GND</text>
<text x="122.2" y="160.4">GND</text>
<text x="214.2" y="160.4">P3V3</text>
<text x="273.7" y="156.6">LVDS2_N</text>
<text x="288.9" y="157.9">LVDS2_N</text>
<text x="311.7" y="161.7">LVDS2_N</text>
<text x="351" y="161.7">LVDS2_P</text>
<text x="247.5" y="164.2">GND</text>
<text x="311.7" y="166.8">LVDS3_N</text>
<text x="314.6" y="165.5">GND</text>
<text x="351" y="166.8">LVDS3_P</text>
<text x="352.8" y="165.5">P3V3</text>
<text x="273.7" y="169.3">LVDS3_P</text>
<text x="273.7" y="171.9">LVDS3_N</text>
<text x="288.9" y="173.1">LVDS3_N</text>
<text x="288.9" y="170.6">LVDS3_P</text>
<text x="43.5" y="179.5">GND</text>
<text x="214.2" y="175.7">P3V3</text>
<text x="247.5" y="179.5">GND</text>
</g>
<g font-size="2.3" fill="#000080">
<text x="229.6" y="111.9" transform="rotate(-90 229.6 111.9)">100nF</text>
<text x="235.7" y="110.3" transform="rotate(-90 235.7 110.3)">C6</text>
<text x="239.7" y="111.9" transform="rotate(-90 239.7 111.9)">100nF</text>
<text x="245.8" y="110.3" transform="rotate(-90 245.8 110.3)">C7</text>
<text x="249.9" y="111.9" transform="rotate(-90 249.9 111.9)">100nF</text>
<text x="256" y="110.3" transform="rotate(-90 256 110.3)">C8</text>
<text x="258.7" y="111.9" transform="rotate(-90 258.7 111.9)">100nF</text>
<text x="264.8" y="110.3" transform="rotate(-90 264.8 110.3)">C9</text>
<text x="156.1" y="119.7" transform="rotate(-90 156.1 119.7)">C67</text>
<text x="176.4" y="118.6">IC10</text>
<text x="205.3" y="119.7" transform="rotate(-90 205.3 119.7)">C70</text>
<text x="236.5" y="119.9">IC2</text>
<text x="254.1" y="119.9">R22</text>
<text x="264.4" y="119.9">100</text>
<text x="83.1" y="121.2">0</text>
<text x="83.1" y="123.7">0</text>
<text x="93.8" y="121.2">R8</text>
<text x="93.8" y="123.7">R9</text>
<text x="162.2" y="120.7" transform="rotate(-90 162.2 120.7)">100nF</text>
<text x="199.2" y="120.7" transform="rotate(-90 199.2 120.7)">100nF</text>
<text x="83.1" y="126.2">0</text>
<text x="83.1" y="128.8">0</text>
<text x="83.1" y="131.3">0</text>
<text x="93.2" y="126.2">R10</text>
<text x="93.2" y="131.3">R12</text>
<text x="93.3" y="128.8">R11</text>
<text x="199.2" y="130.9" transform="rotate(-90 199.2 130.9)">100nF</text>
<text x="205.3" y="129.8" transform="rotate(-90 205.3 129.8)">C71</text>
<text x="337.1" y="131.3">D3</text>
<text x="83.1" y="133.8">0</text>
<text x="83.1" y="136.4">0</text>
<text x="93.2" y="136.4">R14</text>
<text x="93.3" y="133.8">R13</text>
<text x="133.3" y="134.9" transform="rotate(-90 133.3 134.9)">C72</text>
<text x="139.4" y="135.9" transform="rotate(-90 139.4 135.9)">100nF</text>
<text x="177.6" y="135.6">T1</text>
<text x="228.8" y="132.6">SN65LVDS2DBVR</text>
<text x="236.5" y="135.1">IC4</text>
<text x="254.1" y="135.1">R24</text>
<text x="264.4" y="135.1">100</text>
<text x="35.2" y="144">J10</text>
<text x="83.1" y="138.9">0</text>
<text x="93.2" y="138.9">R15</text>
<text x="138.4" y="140" transform="rotate(-90 138.4 140)">C88</text>
<text x="144.5" y="141" transform="rotate(-90 144.5 141)">100nF</text>
<text x="177.5" y="140.7">T2</text>
<text x="335.1" y="144">Device</text>
<text x="98.3" y="149">0</text>
<text x="108.4" y="149">R16 RS1_RTS</text>
<text x="177.5" y="145.7">R1</text>
<text x="228.8" y="147.8">SN65LVDS2DBVR</text>
<text x="98.3" y="154.1">0</text>
<text x="108.4" y="154.1">R17 RS1_TX</text>
<text x="177.4" y="150.8">R2</text>
<text x="237.4" y="151.6">IC11</text>
<text x="255.4" y="151.6">R26</text>
<text x="265.7" y="151.6">100</text>
<text x="98.3" y="156.6">0</text>
<text x="98.3" y="159.2">0</text>
<text x="98.3" y="161.7">0</text>
<text x="108.4" y="156.6">R18</text>
<text x="108.4" y="159.2">R19</text>
<text x="108.4" y="161.7">R20 RS1_RX</text>
<text x="171.2" y="156.6">MAX3232CPW</text>
<text x="335.7" y="159.2">D4</text>
<text x="98.3" y="166.8">0</text>
<text x="108.5" y="166.8">R21 RS1_CTS</text>
<text x="230.2" y="164.2">SN65LVDS1DBVT</text>
<text x="237.3" y="166.8">IC13</text>
<text x="255.5" y="166.8">R31</text>
<text x="265.7" y="166.8">100</text>
<text x="333.8" y="171.9">Device</text>
<text x="34.5" y="179.5">RJ45</text>
<text x="230.2" y="179.5">SN65LVDS1DBVT</text>
</g>
<g font-size="1.9" fill="#800000">
<text x="196.4" y="136.5">DR4</text>
<text x="196.4" y="141.5">DR3</text>
<text x="196.4" y="146.6">DR2</text>
<text x="196.4" y="151.7">DR1</text>
</g>
<text font-size="1.9" fill="#000080" x="35.3" y="175.5">SHIELD</text>
<g font-size="1.1" fill="#000080">
<text x="261.5" y="120.8">1%</text>
<text x="261.5" y="136">1%</text>
<text x="262.8" y="152.5">1%</text>
<text x="262.8" y="167.7">1%</text>
</g>
</svg>
